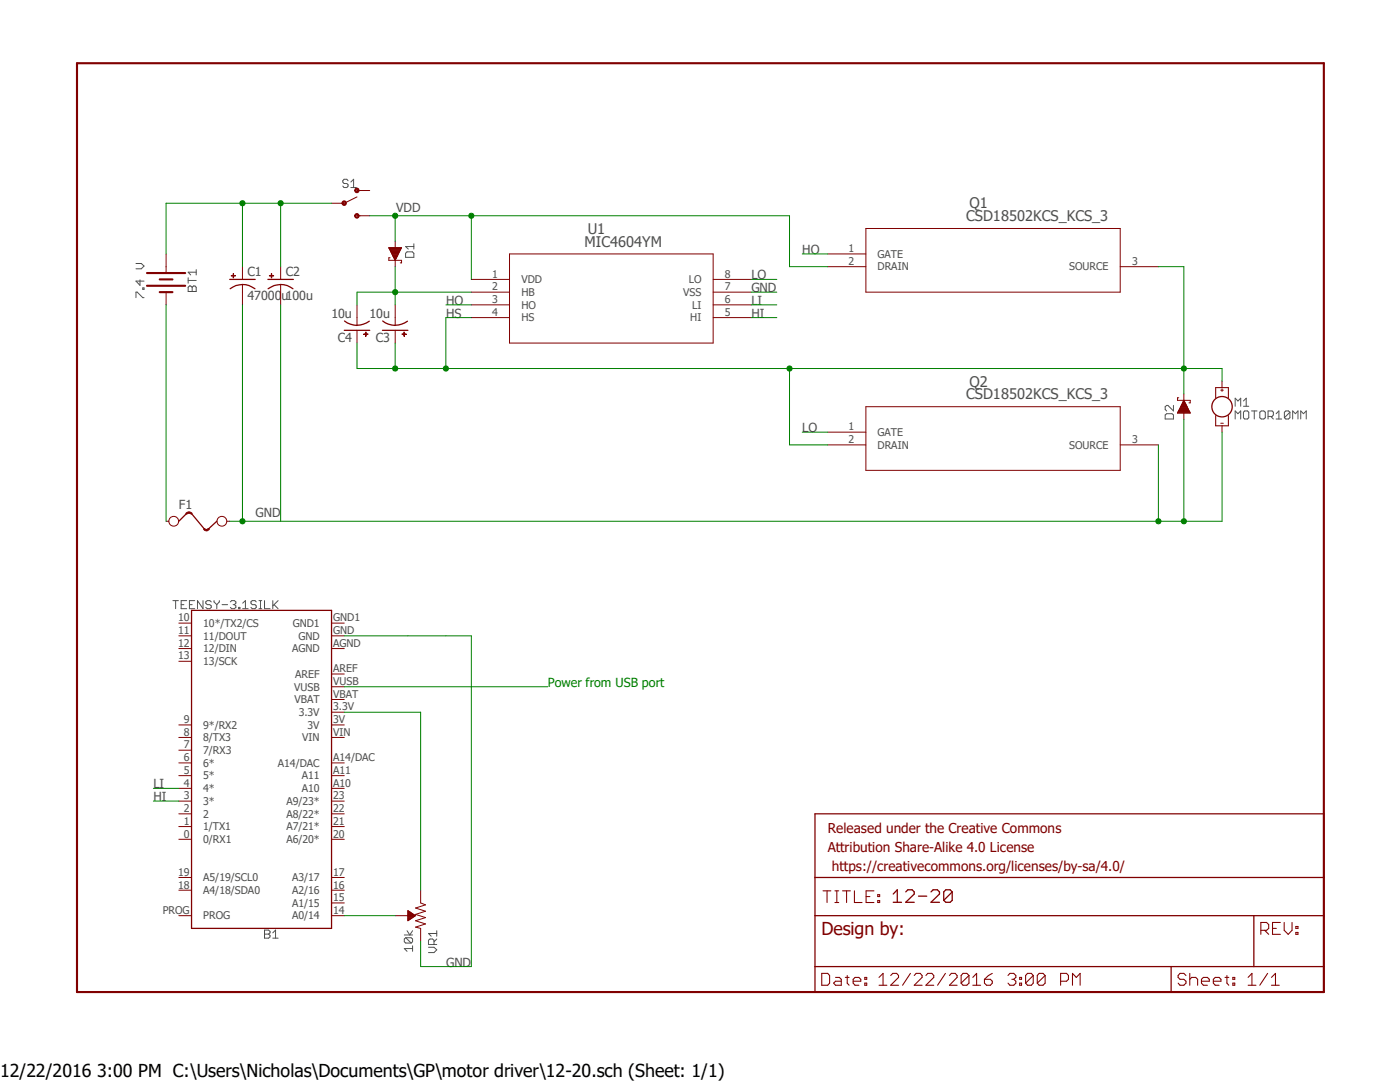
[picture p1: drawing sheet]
<svg xmlns="http://www.w3.org/2000/svg" width="279mm" height="216mm" viewBox="0 0 279 216" stroke-linecap="round" stroke-linejoin="round" font-family="sans-serif">
<path d="M14.9 12.4l249.6 186.1M264.5 12.4l-249.6 186.1" fill="none" stroke="#fff" stroke-width=".2"/>
<g fill="none" stroke="#505050" stroke-width=".2">
<path d="M69.5 36.1l-.3-.3h-.5l-.3 .3v.2l.3 .3h.5l.3 .3v.2l-.3 .3h-.5l-.3-.3M70 37.4h1.1M70 36.3l.6-.5v1.6M27.1 59.4v-1.1h.3l1.1 1.1h.2M27.1 52.6h1.1l.5 .5-.5 .5h-1.1M27.9 55.8v1.1l-.8-.8h1.6M28.5 57.4h.2v.3h-.2zM37.5 57.3l.3-.2h.3l.3 .2 .2-.2h.3l.3 .2v.9h-1.7zM37.5 55.4v1.1M37.5 56h1.7M38.4 57.3v.9M39.2 53.8v1.1"/>
<path d="M39.2 54.3h-1.7l.6 .6M80.9 50.5l.3-.3h1.1l.3 .3v.9h-1.7zM82.6 48.6v1.1M82.6 49.2h-1.7l.6 .5M232.5 82.8l.3-.3h1.1l.3 .3v.8h-1.7zM234.2 80.9v1.1l-1.1-1.1h-.3l-.3 .3v.5l.3 .3M246.5 81.1v-1.6l.6 .5 .5-.5v1.6M246.5 83.6v-1.6l.6 .5 .5-.5v1.6M248.2 82.3l.2-.3h.6l.2 .3v1.1l-.2 .2h-.6l-.2-.2zM248.2 80l.5-.5v1.6M248.2 81.1h1M249.8 82h1.1"/>
<path d="M250.3 82v1.6M251.4 82.3l.3-.3h.5l.3 .3v1.1l-.3 .2h-.5l-.3-.2zM253.1 83.1h.8l.2-.3v-.5l-.2-.3h-.8v1.6M253.6 83.1l.5 .5M254.7 83.6h1.1M254.7 82.5l.5-.5v1.6M257.4 82.3l-.3-.3h-.5l-.3 .3v1.1M257.4 82.3v1.1l-.3 .2h-.5l-.3-.2M257.4 82.3l-1.1 1.1M258 83.6v-1.6l.5 .5 .5-.5v1.6M259.6 83.6v-1.6l.5 .5 .6-.5v1.6M34.5 119.8h1.1"/>
<path d="M35.1 119.8v1.7M37.3 119.8h-1.1v1.7h1.1M38.9 119.8h-1.1v1.7h1.1M40.5 119.8v1.7l-1.1-1.7v1.7M42.7 119.8v.3l.6 .5M43.8 119.8v.3l-.5 .5M51.7 119.8h.5M52 119.8v1.7M52.8 119.8v1.7h1.1M54.4 119.8v1.7M55.5 119.8l-1.1 1.1M36.2 120.6h.5"/>
<path d="M37.8 120.6h.6M42.2 120.1l-.3-.3h-.5l-.3 .3v.3l.3 .2h.5l.3 .3v.3l-.3 .3h-.5l-.3-.3M43.3 120.6v.9M44.3 120.6h1.1M46 120.1l.2-.3h.6l.3 .3v.3l-.3 .2M46.5 120.6h.3M46.8 120.6l.3 .3v.3l-.3 .3h-.6l-.2-.3M47.6 121.2h.3v.3h-.3zM48.4 121.5h1.1M48.4 120.4l.6-.6v1.7M51.1 120.1l-.2-.3h-.6l-.2 .3v.3l.2 .2h.6l.2 .3v.3l-.2 .3h-.6l-.2-.3M51.7 121.5h.5"/>
<path d="M54.7 120.6l.8 .9M52.8 185.6h.8l.3 .2v.3l-.3 .3 .3 .2v.3l-.3 .3h-.8zM52.8 186.4h.8M54.4 187.2h1.1M54.4 186.1l.6-.5v1.6M80.7 186.6h1.6M81 187.1h1l.3 .3v.5l-.3 .3M81 187.1l-.3 .3v.5l.3 .3h1M81 187.1l1 1.1M81.2 185.7l.6 .9 .5-.9M82.3 189.3h-1.6l.5 .5M82.3 188.7v1.1"/>
<path d="M85.5 189h1.1l.6 .5-.6 .6h-1.1M86.6 188.5v-.9l-.3-.2h-.5l-.3 .2v.9h1.7M87.2 187.4l-.6 .5M87.2 186.3h-1.7l.6 .5M87.2 185.7v1.1"/>
</g>
<path d="M15.4 12.6h248.8v185.4h-248.8zM29.3 54.5h7.7M29.3 57h7.7M31.9 55.8h2.5M31.9 58.3h2.5" fill="none" stroke="#800000" stroke-width=".42"/>
<g fill="none" stroke="#800000" stroke-width=".25">
<path d="M53.5 55.8h5M53.5 57.6a4 4 0 0 1 5 0M162.6 162.4h101.6v35.6h-101.6zM162.6 175.1h101.6M178.3 178.4l.8-.9v2.5M180.8 178l.4-.5h.8l.5 .5v.4l-1.7 1.6h1.7M183.3 178.8h1.7M185.8 178l.4-.5h.9l.4 .5v.4l-1.7 1.6h1.7M190 178v1.7l-.4 .3h-.8l-.5-.3M190 178l-.4-.5h-.8l-.5 .5v1.7M190 178l-1.7 1.7M162.6 182.7h101.6"/>
<path d="M162.6 192.9h101.6M178.3 180h1.6M233.7 192.9v5.1M250.2 182.7v10.2"/>
</g>
<g fill="none" stroke="#800000" stroke-width=".21">
<path d="M164.3 177.8h1.5M165.1 177.8v2.3M166.6 177.8h.8M167 177.8v2.3M168.1 177.8h1.6M169 177.8v2.3M170.5 177.8v2.3h1.5M172.8 178.9h.8M174.4 177.8h-1.6v2.3h1.6M175.2 179.7h.4v.4h-.4zM175.2 178.5h.4v.4h-.4zM164 194.2h1.2l.4 .4v1.6l-.4 .4h-1.2z"/>
<path d="M166.6 180.1h.8M166.8 195h.7l.4 .4v1.2h-1.1l-.4-.4 .4-.4h1.1M168.7 195h.8M169.1 194.6v1.6l.4 .4M170.3 195.8h1.5v-.4l-.4-.4h-.8l-.3 .4v.8l.3 .4h.8M172.6 196.2h.4v.4h-.4zM172.6 195h.4v.4h-.4zM175.4 196.6h1.6M175.4 195l.8-.8v2.4M177.8 194.6l.4-.4h.7l.4 .4v.4l-1.5 1.6h1.5M181.7 194.2l-1.6 2.4M182.5 194.6l.3-.4h.8l.4 .4v.4l-1.5 1.6h1.5"/>
<path d="M184.8 194.6l.4-.4h.8l.4 .4v.4l-1.6 1.6h1.6M188.7 194.2l-1.6 2.4M189.5 194.6l.4-.4h.7l.4 .4v.4l-1.5 1.6h1.5M193.4 194.6v1.6l-.4 .4h-.8l-.4-.4M193.4 194.6l-.4-.4h-.8l-.4 .4v1.6M193.4 194.6l-1.6 1.6M194.1 196.6h1.6M194.1 195l.8-.8v2.4M196.5 195.4h1.2l.3 .4v.4l-.3 .4h-.8l-.4-.4zM198 194.2l-.7 .4-.8 .8M201.2 194.6l.3-.4h.8l.4 .4v.4l-.4 .4M201.9 195.4h.4"/>
<path d="M202.3 195.4l.4 .4v.4l-.4 .4h-.8l-.3-.4M203.5 196.2h.4v.4h-.4zM203.5 195h.4v.4h-.4zM206.2 194.6v1.6l-.4 .4h-.7l-.4-.4M206.2 194.6l-.4-.4h-.7l-.4 .4v1.6M206.2 194.6l-1.5 1.6M208.6 194.6v1.6l-.4 .4h-.8l-.4-.4M208.6 194.6l-.4-.4h-.8l-.4 .4v1.6M208.6 194.6l-1.6 1.6M211.7 195.8h1.2l.3-.4v-.8l-.3-.4h-1.2v2.4M214 196.6v-2.4l.8 .8 .8-.8v2.4M236.7 194.6l-.4-.4h-.8l-.4 .4v.4l.4 .4h.8l.4 .4v.4l-.4 .4h-.8l-.4-.4"/>
<path d="M237.4 195.4l.4-.4h.8l.4 .4v1.2M237.4 194.2v2.4M239.8 195.8h1.5v-.4l-.3-.4h-.8l-.4 .4v.8l.4 .4h.8M242.1 195.8h1.6v-.4l-.4-.4h-.8l-.4 .4v.8l.4 .4h.8M244.5 195h.7M244.9 194.6v1.6l.3 .4M246 196.2h.4v.4h-.4zM246 195h.4v.4h-.4zM249.1 196.6h1.6M249.1 195l.8-.8v2.4M251.6 185.6h1.2l.4-.3v-.8l-.4-.4h-1.2v2.3M252.4 185.6l.8 .8"/>
<path d="M253 194.2l-1.6 2.4M253.7 196.6h1.6M253.7 195l.9-.8v2.4M254 185.3h.7M255.5 184.1h-1.5v2.3h1.5M256.3 184.1v1.5l.8 .8 .8-.8v-1.5M258.6 186.1h.4v.3h-.4zM258.6 184.9h.4v.4h-.4z"/>
</g>
<path d="M33.1 50.7v3.5M33.1 58.3v2.5M56 56.8v1.5" fill="none" stroke="#800000" stroke-width=".2"/>
<path d="M53.8 55l.8 .1z" fill-rule="evenodd" fill="#800000"/>
<path d="M53.8 55l.8 .1z" fill="none" stroke="#800000" stroke-width=".2"/>
<path d="M54.1 54.6l.1 .9z" fill-rule="evenodd" fill="#800000"/>
<path d="M54.1 54.6l.1 .9zM56 53.2v2.6M56 58.3v2.5" fill="none" stroke="#800000" stroke-width=".2"/>
<path d="M37.2 102.5l-1.5 1.5M38.2 102.5l2.6 3M43.3 104l-1.6 1.5" fill="none" stroke="#800000" stroke-width=".25"/>
<path d="M37.1 102.4l.6-.2v.2l-.4 .2z" fill-rule="evenodd" fill="#800000"/>
<path d="M37.1 102.4l.6-.2v.2l-.4 .2z" fill="none" stroke="#800000" stroke-width=".2"/>
<path d="M37.7 102.2l.7 .2-.2 .2-.5-.2z" fill-rule="evenodd" fill="#800000"/>
<path d="M37.7 102.2l.7 .2-.2 .2-.5-.2z" fill="none" stroke="#800000" stroke-width=".2"/>
<path d="M41.2 105.7l.3-.2h.3l-.4 .4h-.2z" fill-rule="evenodd" fill="#800000"/>
<path d="M41.2 105.7l.3-.2h.3l-.4 .4h-.2z" fill="none" stroke="#800000" stroke-width=".2"/>
<path d="M40.6 105.6l.3-.1 .3 .2v.2l-.3-.1z" fill-rule="evenodd" fill="#800000"/>
<g fill="none" stroke="#800000" stroke-width=".2">
<path d="M71.2 39.3l-2.5 1.3M71.2 38h.7M71.2 43.1h.7M33.1 104h.6M40.6 105.6l.3-.1 .3 .2v.2l-.3-.1zM45.3 104h.5"/>
<circle cx="34.7" cy="104" r=".98"/>
<circle cx="44.3" cy="104" r=".98"/>
</g>
<path d="M70.9 37.7l.5-.2 .2 .2v.6l-.5 .1-.3-.4h.2l.2-.2h.3v.3l-.3 .1-.2-.2h-.2z" fill-rule="evenodd" fill="#800000"/>
<path d="M70.9 37.7l.5-.2 .2 .2v.6l-.5 .1-.3-.4h.2l.2-.2h.3v.3l-.3 .1-.2-.2h-.2z" fill="none" stroke="#800000" stroke-width=".2"/>
<path d="M70.9 42.8l.5-.2 .3 .5-.1 .2-.5 .2-.3-.4h.2l.2-.3 .3 .3v.1l-.3 .1-.2-.2h-.2z" fill-rule="evenodd" fill="#800000"/>
<path d="M70.9 42.8l.5-.2 .3 .5-.1 .2-.5 .2-.3-.4h.2l.2-.3 .3 .3v.1l-.3 .1-.2-.2h-.2z" fill="none" stroke="#800000" stroke-width=".2"/>
<path d="M68.3 40.3l.5-.2 .2 .2v.5l-.5 .2-.3-.4h.3l.1-.3 .3 .1v.3l-.3 .1-.1-.2h-.3z" fill-rule="evenodd" fill="#800000"/>
<g fill="none" stroke="#800000" stroke-width=".2">
<path d="M71.2 38h2.6M66.2 40.6h2.5M68.3 40.3l.5-.2 .2 .2v.5l-.5 .2-.3-.4h.3l.1-.3 .3 .1v.3l-.3 .1-.1-.2h-.3zM71.2 43.1h2.6M94.1 55.8h7.6M94.1 58.3h7.6M101.7 50.7h40.6v17.8h-40.6zM142.3 55.8h7.6M142.3 58.3h7.6M78.9 63.4v1.5M94.1 60.8h7.6M94.1 63.4h7.6"/>
<path d="M142.3 60.8h7.6M142.3 63.4h7.6"/>
</g>
<path d="M76.3 65.9h5.1M76.4 64.1a4.2 4.2 0 0 0 2.5 .8M81.3 64.1a4.4 4.4 0 0 1-2.4 .8" fill="none" stroke="#800000" stroke-width=".25"/>
<path d="M80.2 66.6l.9 .1z" fill-rule="evenodd" fill="#800000"/>
<path d="M80.2 66.6l.9 .1z" fill="none" stroke="#800000" stroke-width=".2"/>
<path d="M80.6 66.3l.1 .8z" fill-rule="evenodd" fill="#800000"/>
<path d="M71.2 63.4v1.5M78.9 60.8v2.6M78.9 65.9v2.6M80.6 66.3l.1 .8z" fill="none" stroke="#800000" stroke-width=".2"/>
<path d="M68.7 65.9h5.1M68.7 64.1a4.5 4.5 0 0 0 2.5 .8M73.7 64.1a4.4 4.4 0 0 1-2.5 .8" fill="none" stroke="#800000" stroke-width=".25"/>
<path d="M72.6 66.6l.8 .1z" fill-rule="evenodd" fill="#800000"/>
<path d="M72.6 66.6l.8 .1z" fill="none" stroke="#800000" stroke-width=".2"/>
<path d="M73 66.3l.1 .8z" fill-rule="evenodd" fill="#800000"/>
<g fill="none" stroke="#800000" stroke-width=".2">
<path d="M48.4 56.8v1.5M77.6 49.4h2.5l-1.2 2.5zM77.6 49.5h2.5M77.6 49.6h2.5M77.7 49.7h2.3M77.8 49.7h2.2M77.8 49.8h2.1M77.9 51.4h-.3v.5h2.5v.6h-.2M77.9 50h1.9M77.9 50.1h1.9M78 50.2h1.7M78 50.3h1.7"/>
<path d="M78.1 50.4h1.5M78.1 50.5h1.5M78.1 50.5h1.4M78.2 50.6h1.3M78.2 50.7h1.3M78.3 50.8h1.1M78.3 50.9h1.1M78.4 51h.9M78.4 51.1h.9M78.4 51.2h.8M78.5 51.3h.7M78.5 51.4h.7"/>
<path d="M78.6 51.4h.5M78.7 51.5h.4M78.7 51.6h.3M78.7 51.7h.3M78.8 51.8h.1M78.8 51.9h.1M78.9 48.1v1.3M78.9 51.9v1.3M71.2 60.8v2.6M71.2 65.9v2.6M73 66.3l.1 .8z"/>
</g>
<path d="M45.8 55.8h5.1M45.9 57.6a4 4 0 0 1 5 0" fill="none" stroke="#800000" stroke-width=".25"/>
<path d="M46.1 55l.9 .1z" fill-rule="evenodd" fill="#800000"/>
<path d="M46.1 55l.9 .1z" fill="none" stroke="#800000" stroke-width=".2"/>
<path d="M46.5 54.6l.1 .9z" fill-rule="evenodd" fill="#800000"/>
<g fill="none" stroke="#800000" stroke-width=".2">
<path d="M46.5 54.6l.1 .9zM48.4 53.2v2.6M48.4 58.3v2.5M165.2 50.7h7.6M165.2 53.2h7.6M172.8 45.6h50.8v12.7h-50.8zM223.6 53.2h7.6M235.2 79.4h-.2v.5h2.5v.5h-.2M236.3 78.6v1.3M236.3 79.9l1.2 2.5h-2.5zM236.3 80h.1M243.6 77.9h.5"/>
<path d="M243.9 76.1v1.2M243.9 77.6v.5M165.2 86.2h7.6M165.2 88.8h7.6M172.8 81.2h50.8v12.7h-50.8zM223.6 88.8h7.6M235 82.4h2.5M235.1 82.3h2.4M235.1 82.2h2.3M235.2 82.1h2.2M235.2 82h2.1M235.2 81.9h2.1"/>
<path d="M235.3 81.8h1.9M235.4 81.7h1.8M235.5 81.6h1.6M235.5 81.5h1.6M235.5 81.4h1.5M235.6 81.3h1.4M235.6 81.2h1.3M235.7 81.1h1.2M235.7 81h1.2M235.8 80.9h1M235.8 80.8h.9M235.9 80.7h.8"/>
<path d="M235.9 80.6h.7M236 80.5h.6M236 80.4h.6M236.1 80.3h.4M236.1 80.2h.3M236.1 80.1h.3M236.2 80.1h.1M236.3 82.4v1.3M243.6 84.5h.5M243.9 85v1.2M35.7 124.3h2.5M35.7 126.9h2.5"/>
<path d="M35.7 129.4h2.5M35.7 132h2.5M66.2 124.3h2.5M66.2 126.9h2.5M66.2 139.6h2.5M66.2 129.4h2.5M66.2 134.5h2.5M66.2 137h2.5M35.7 144.7h2.5M35.7 147.2h2.5M35.7 159.9h2.5M35.7 157.3h2.5"/>
<path d="M35.7 154.8h2.5M35.7 152.2h2.5M35.7 149.7h2.5M66.2 142.1h2.5M66.2 144.7h2.5M66.2 147.2h2.5M66.2 159.9h2.5M66.2 157.3h2.5M66.2 154.8h2.5M66.2 152.2h2.5M35.7 177.6h2.5M35.7 175.1h2.5"/>
<path d="M35.7 167.5h2.5M35.7 164.9h2.5M35.7 162.4h2.5M66.2 177.6h2.5M66.2 175.1h2.5M66.2 167.5h2.5M66.2 164.9h2.5M66.2 162.4h2.5M83.9 177.6v2.6l1 .4-2 .6 2 .6-2 .7 2 .6-2 .6 2 .7-2 .6 1 .3v2.5M35.7 182.7h2.5M66.2 182.7h2.5M66.2 180.2h2.5"/>
<path d="M78.9 182.7h2.5M81.4 181.7l1.5 1-1.5 1zM81.4 183.6h.1M81.4 183.6h.3M81.4 183.5h.4M81.4 183.4h.5M81.4 183.3h.6M81.4 183.2h.8M81.4 183.1h.9M81.4 183h1.1M81.4 182.9h1.2M81.4 182.8h1.3"/>
<path d="M81.4 182.8h1.4M81.4 182.7h1.4M81.4 182.6h1.3M81.4 182.5h1.2M81.4 182.4h1M81.4 182.3h.9M81.4 182.2h.8M81.4 182.1h.6M81.4 182h.5M81.4 181.9h.4M81.4 181.9h.2M81.4 181.8h.1"/>
</g>
<path d="M242.6 79.4v-2.1h2.6v2.1M242.6 82.9v2.1h2.6v-2.1" fill="none" stroke="#800000" stroke-width=".21"/>
<g fill="none" stroke="#800000" stroke-width=".25">
<path d="M38.2 121.8h28v63.5h-28z"/>
<circle cx="243.9" cy="81.2" r="2.04"/>
</g>
<path d="M33.1 60.8v43.2M48.4 60.8v43.2M56 60.8v43.2M45.8 104h185.4" fill="none" stroke="#008000" stroke-width=".2"/>
<circle cx="48.4" cy="104" r=".51" fill="#008000"/>
<g fill="none" stroke="#008000" stroke-width=".2">
<path d="M231.2 88.8v15.2M243.9 86.2v17.8h-7.6"/>
<circle cx="48.4" cy="104" r=".51"/>
</g>
<circle cx="231.2" cy="104" r=".51" fill="#008000"/>
<g fill="none" stroke="#008000" stroke-width=".2">
<path d="M236.3 83.7v20.3h-5.1"/>
<circle cx="231.2" cy="104" r=".51"/>
</g>
<circle cx="236.3" cy="104" r=".51" fill="#008000"/>
<g fill="none" stroke="#008000" stroke-width=".2">
<path d="M48.4 40.6v12.6M56 40.6h-22.9v10.1M149.9 58.3h5.1M68.7 126.9h25.4v66h-10.2v-5.1"/>
<circle cx="236.3" cy="104" r=".51"/>
</g>
<circle cx="48.4" cy="40.6" r=".51" fill="#008000"/>
<g fill="none" stroke="#008000" stroke-width=".2">
<path d="M66.2 40.6h-10.2v12.6"/>
<circle cx="48.4" cy="40.6" r=".51"/>
</g>
<circle cx="56" cy="40.6" r=".51" fill="#008000"/>
<g fill="none" stroke="#008000" stroke-width=".2">
<path d="M73.8 43.1h20.3v12.7M78.9 43.1v5"/>
<circle cx="56" cy="40.6" r=".51"/>
</g>
<circle cx="78.9" cy="43.1" r=".51" fill="#008000"/>
<g fill="none" stroke="#008000" stroke-width=".2">
<path d="M94.1 43.1h63.5"/>
<circle cx="78.9" cy="43.1" r=".51"/>
</g>
<circle cx="94.1" cy="43.1" r=".51" fill="#008000"/>
<g fill="none" stroke="#008000" stroke-width=".2">
<path d="M78.9 53.2v7.6M78.9 58.3h15.2M157.6 43.1v10.1h7.6"/>
<circle cx="94.1" cy="43.1" r=".51"/>
</g>
<circle cx="78.9" cy="58.3" r=".51" fill="#008000"/>
<g fill="none" stroke="#008000" stroke-width=".2">
<path d="M78.9 58.3h-7.7v2.5M149.9 55.8h5.1M160.1 50.7h5.1M71.2 68.5v5h17.8M78.9 68.5v5M89 60.8h5.1M160.1 86.2h5.1"/>
<circle cx="78.9" cy="58.3" r=".51"/>
</g>
<circle cx="78.9" cy="73.5" r=".51" fill="#008000"/>
<g fill="none" stroke="#008000" stroke-width=".2">
<path d="M94.1 63.4h-5.1v10.1M243.9 76.1v-2.6h-7.6v5.1"/>
<circle cx="78.9" cy="73.5" r=".51"/>
</g>
<circle cx="236.3" cy="73.5" r=".51" fill="#008000"/>
<g fill="none" stroke="#008000" stroke-width=".2">
<path d="M89 73.5h147.3M157.6 73.5v15.3h7.6"/>
<circle cx="236.3" cy="73.5" r=".51"/>
</g>
<circle cx="89" cy="73.5" r=".51" fill="#008000"/>
<circle cx="89" cy="73.5" r=".51" fill="none" stroke="#008000" stroke-width=".2"/>
<circle cx="157.6" cy="73.5" r=".51" fill="#008000"/>
<g fill="none" stroke="#008000" stroke-width=".2">
<path d="M231.2 53.2h5.1v20.3M149.9 60.8h5.1M149.9 63.4h5.1M68.7 137h40.6M30.6 157.3h5.1M30.6 159.9h5.1M68.7 142.1h15.2v35.5M68.7 182.7h10.2"/>
<circle cx="157.6" cy="73.5" r=".51"/>
</g>
<text font-size="3.6" fill="#800000" x="163.9" y="186.5">Design by:</text>
<text font-size="3.6" x="0" y="214.9">12/22/2016 3:00 PM C:\Users\Nicholas\Documents\GP\motor driver\12-20.sch (Sheet: 1/1)</text>
<g font-size="2.9" fill="#505050">
<text x="193.5" y="41.6">Q1</text>
<text x="117.3" y="46.7">U1</text>
<text x="192.8" y="44.1">CSD18502KCS_KCS_3</text>
<text x="116.7" y="49.2">MIC4604YM</text>
<text x="193.5" y="77.1">Q2</text>
<text x="192.8" y="79.7">CSD18502KCS_KCS_3</text>
</g>
<g font-size="2.7" fill="#800000">
<text x="165.2" y="166.2">Released under the Creative Commons</text>
<text x="165.2" y="170">Attribution Share-Alike 4.0 License</text>
<text x="166" y="173.8">https://creativecommons.org/licenses/by-sa/4.0/</text>
</g>
<g font-size="2.5" fill="#505050">
<text x="79.1" y="42.3">VDD</text>
<text x="160.1" y="50.7">HO</text>
<text x="49.4" y="59.9">47000u100u</text>
<text x="49.4" y="55.1">C1</text>
<text x="57" y="55.1">C2</text>
<text x="149.9" y="58.3">GND</text>
<text x="149.9" y="55.8">LO</text>
<text x="66.1" y="63.5">10u</text>
<text x="73.7" y="63.5">10u</text>
<text x="89" y="60.8">HO</text>
<text x="89" y="63.4">HS</text>
<text x="149.9" y="60.8">LI</text>
<text x="149.9" y="63.4">HI</text>
<text x="67.4" y="68.3">C4</text>
<text x="75" y="68.3">C3</text>
<text x="160.1" y="86.2">LO</text>
<text x="35.7" y="101.5">F1</text>
<text x="51" y="103.3">GND</text>
<text x="30.6" y="157.3">LI</text>
<text x="30.6" y="159.9">HI</text>
<text x="89" y="192.9">GND</text>
</g>
<text font-size="2.5" fill="#008000" x="109.3" y="137">Power from USB port</text>
<g font-size="2.1" fill="#505050">
<text x="169.3" y="50.3">1</text>
<text x="169.3" y="52.9">2</text>
<text x="175.1" y="51.4">GATE</text>
<text x="175.1" y="54">DRAIN</text>
<text x="213.4" y="54">SOURCE</text>
<text x="225.9" y="52.9">3</text>
<text x="98.2" y="55.4">1</text>
<text x="98.2" y="58">2</text>
<text x="104.1" y="56.5">VDD</text>
<text x="104.1" y="59.1">HB</text>
<text x="136.4" y="59.1">VSS</text>
<text x="137.5" y="56.5">LO</text>
<text x="144.7" y="58">7</text>
<text x="144.7" y="55.4">8</text>
<text x="98.2" y="60.5">3</text>
<text x="98.2" y="63">4</text>
<text x="104.1" y="61.6">HO</text>
<text x="104.1" y="64.1">HS</text>
<text x="137.8" y="64.1">HI</text>
<text x="138.1" y="61.6">LI</text>
<text x="144.7" y="63">5</text>
<text x="144.7" y="60.5">6</text>
<text x="169.3" y="85.9">1</text>
<text x="169.3" y="88.4">2</text>
<text x="175.1" y="87">GATE</text>
<text x="175.1" y="89.5">DRAIN</text>
<text x="213.4" y="89.5">SOURCE</text>
<text x="225.9" y="88.4">3</text>
<text x="35.6" y="124">10</text>
<text x="40.6" y="125.1">10*/TX2/CS</text>
<text x="58.4" y="125.1">GND1</text>
<text x="66.5" y="124">GND1</text>
<text x="35.6" y="126.5">11</text>
<text x="35.6" y="129">12</text>
<text x="35.6" y="131.6">13</text>
<text x="40.6" y="127.6">11/DOUT</text>
<text x="40.6" y="130.2">12/DIN</text>
<text x="58.3" y="130.2">AGND</text>
<text x="59.6" y="127.6">GND</text>
<text x="66.5" y="126.5">GND</text>
<text x="66.5" y="129">AGND</text>
<text x="40.6" y="132.7">13/SCK</text>
<text x="58.7" y="137.8">VUSB</text>
<text x="58.9" y="135.3">AREF</text>
<text x="66.5" y="134.1">AREF</text>
<text x="66.5" y="136.7">VUSB</text>
<text x="58.8" y="140.3">VBAT</text>
<text x="59.6" y="142.9">3.3V</text>
<text x="66.5" y="139.2">VBAT</text>
<text x="66.5" y="141.7">3.3V</text>
<text x="36.7" y="146.8">8</text>
<text x="36.7" y="149.4">7</text>
<text x="36.7" y="144.3">9</text>
<text x="40.6" y="148">8/TX3</text>
<text x="40.6" y="145.4">9*/RX2</text>
<text x="60.3" y="148">VIN</text>
<text x="61.4" y="145.4">3V</text>
<text x="66.5" y="144.3">3V</text>
<text x="66.5" y="146.8">VIN</text>
<text x="36.7" y="151.9">6</text>
<text x="36.7" y="154.4">5</text>
<text x="40.6" y="150.5">7/RX3</text>
<text x="40.6" y="153">6*</text>
<text x="40.6" y="155.5">5*</text>
<text x="55.5" y="153">A14/DAC</text>
<text x="60.2" y="155.5">A11</text>
<text x="66.5" y="154.4">A11</text>
<text x="66.5" y="151.9">A14/DAC</text>
<text x="36.7" y="157">4</text>
<text x="36.7" y="159.5">3</text>
<text x="40.6" y="158.1">4*</text>
<text x="40.6" y="160.6">3*</text>
<text x="57.1" y="160.6">A9/23*</text>
<text x="60.2" y="158.1">A10</text>
<text x="66.5" y="159.5">23</text>
<text x="66.5" y="157">A10</text>
<text x="36.7" y="162.1">2</text>
<text x="36.7" y="164.6">1</text>
<text x="36.7" y="167.1">0</text>
<text x="40.6" y="163.2">2</text>
<text x="40.6" y="165.7">1/TX1</text>
<text x="57.1" y="165.7">A7/21*</text>
<text x="57.1" y="163.2">A8/22*</text>
<text x="66.5" y="167.1">20</text>
<text x="66.5" y="164.6">21</text>
<text x="66.5" y="162.1">22</text>
<text x="40.6" y="168.2">0/RX1</text>
<text x="57.1" y="168.2">A6/20*</text>
<text x="35.6" y="177.3">18</text>
<text x="35.6" y="174.8">19</text>
<text x="40.6" y="178.4">A4/18/SDA0</text>
<text x="40.6" y="175.9">A5/19/SCL0</text>
<text x="58.3" y="178.4">A2/16</text>
<text x="58.3" y="175.9">A3/17</text>
<text x="66.5" y="179.8">15</text>
<text x="66.5" y="177.3">16</text>
<text x="66.5" y="174.8">17</text>
<text x="32.5" y="182.4">PROG</text>
<text x="40.6" y="183.5">PROG</text>
<text x="58.3" y="183.5">A0/14</text>
<text x="58.3" y="180.9">A1/15</text>
<text x="66.5" y="182.4">14</text>
</g>
</svg>
